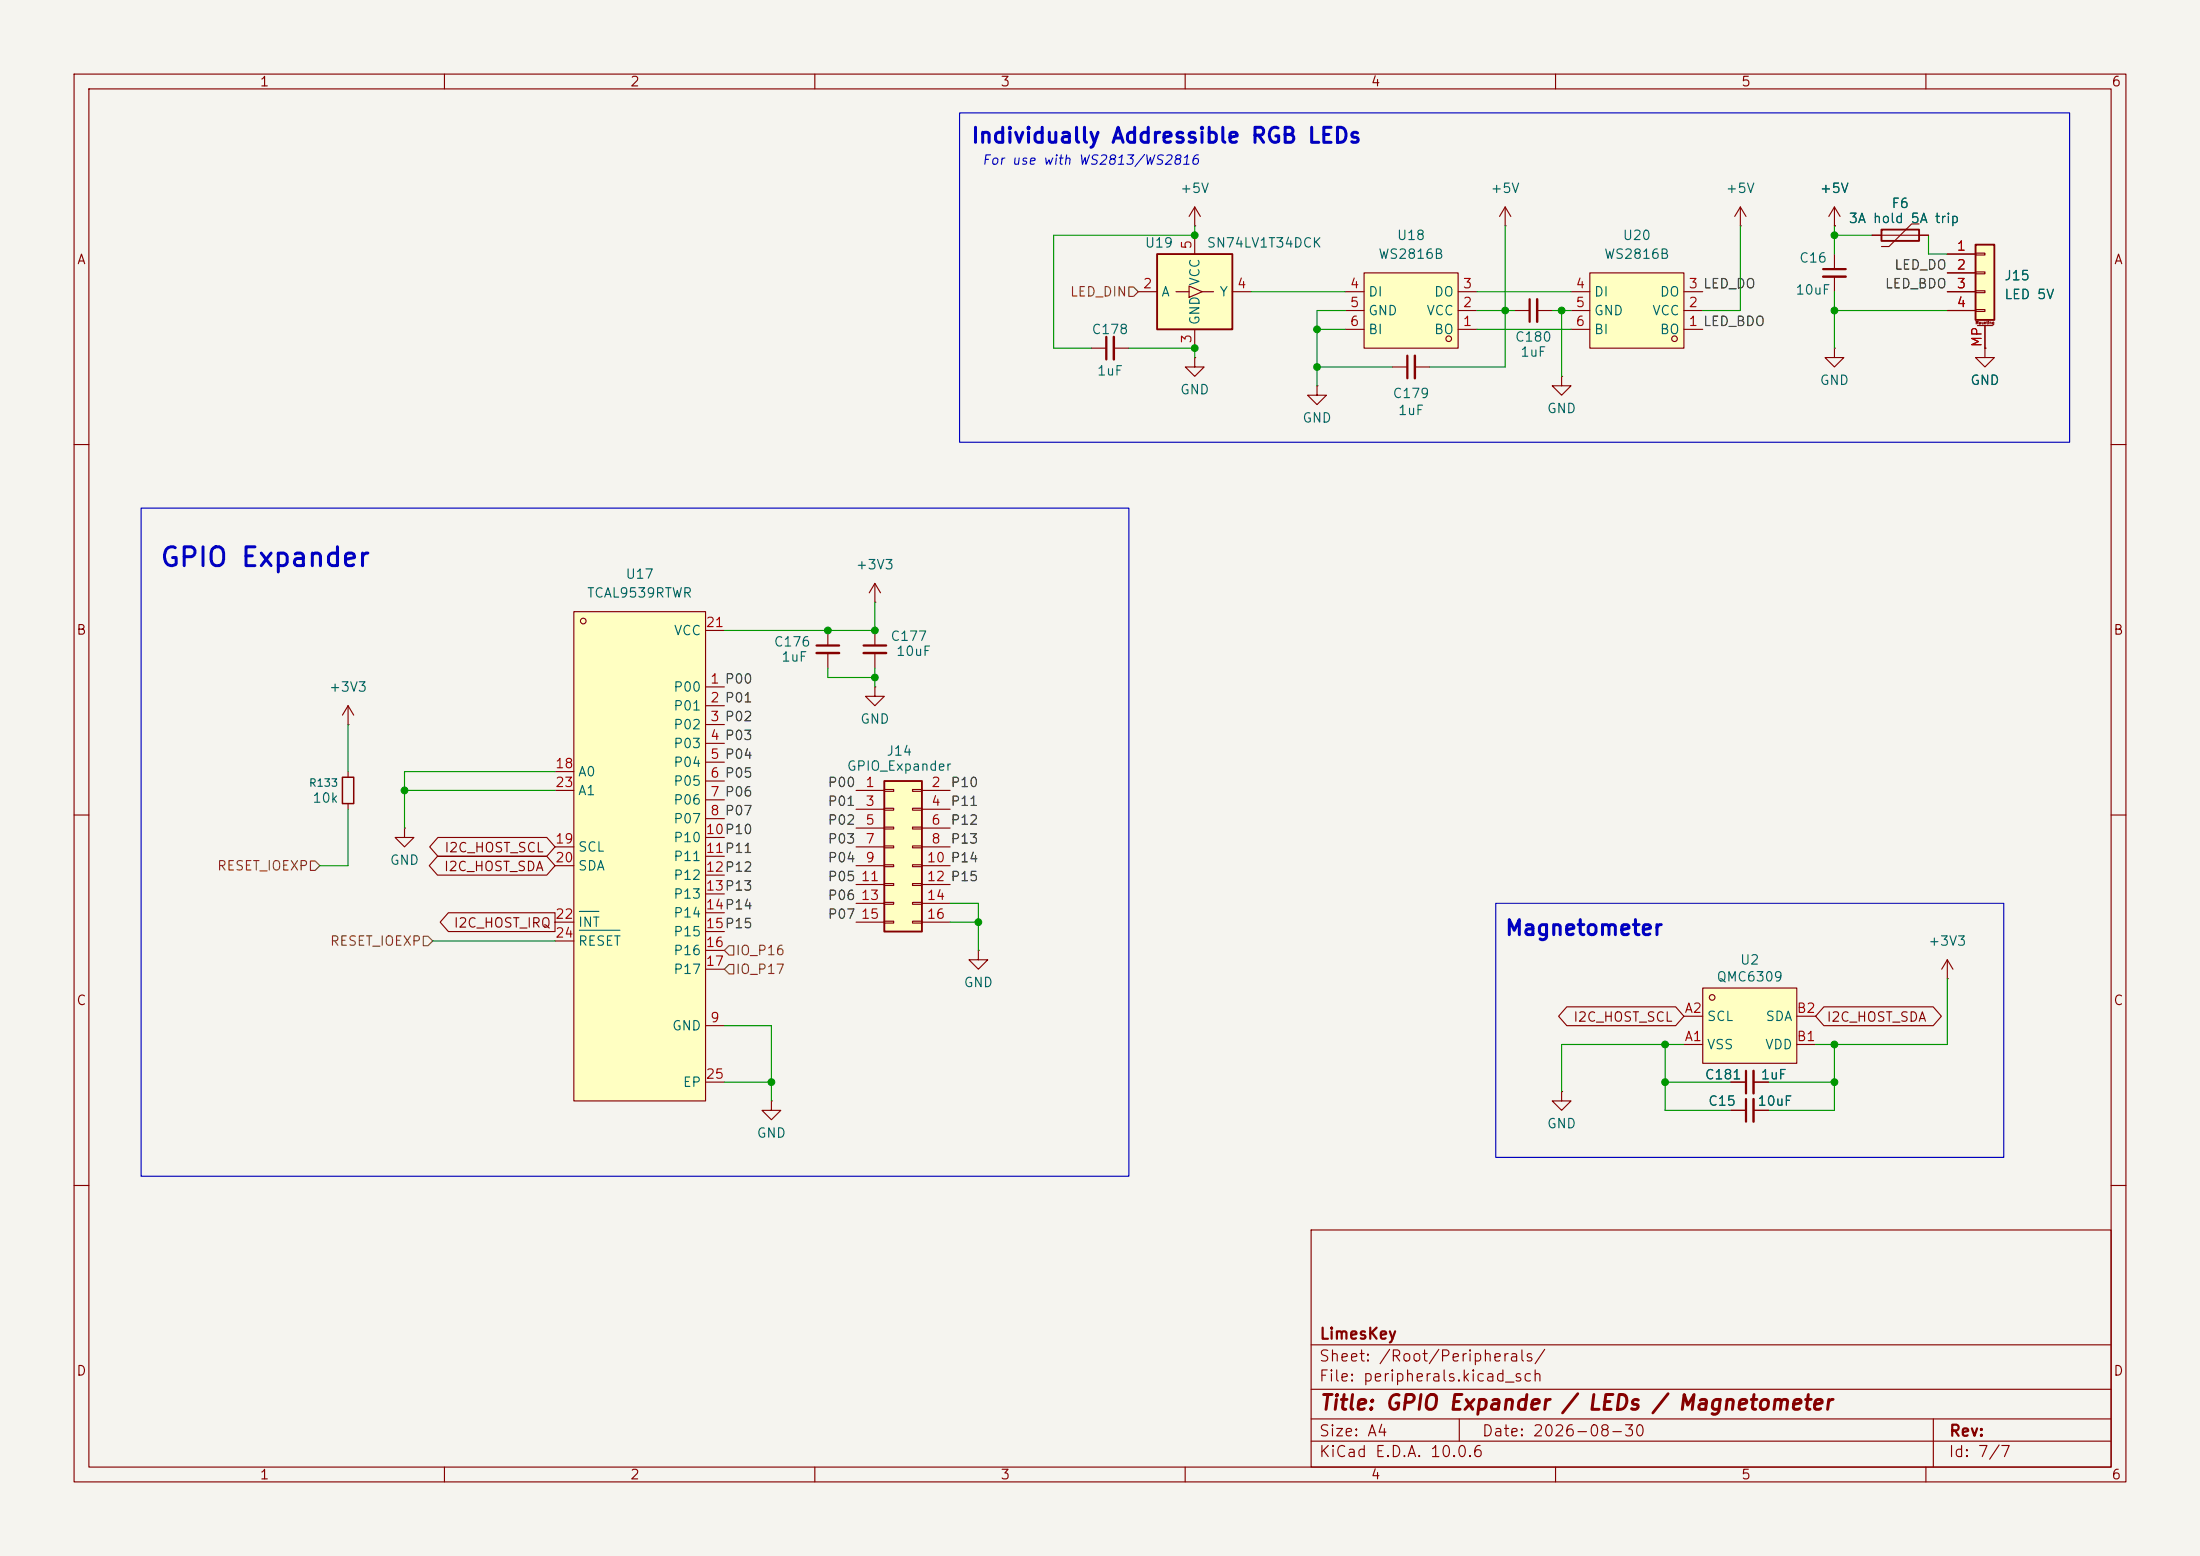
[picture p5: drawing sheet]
<svg xmlns="http://www.w3.org/2000/svg" width="297mm" height="210mm" viewBox="0 0 297 210" stroke-linecap="round" stroke-linejoin="round" font-family="sans-serif">
<path d="M0 0h297v210h-297z" fill="#f5f4ef" stroke="#f5f4ef" stroke-width=".14"/>
<g fill="none" stroke="#840000" stroke-width=".15">
<path d="M10 10h277v190h-277zM12 12h273v186h-273zM60 10v2M110 10v2M160 10v2M210 10v2M260 10v2M10 60h2M285 60h2M10 110h2M285 110h2M10 160h2"/>
<path d="M177 166h108v32h-108zM285 160h2M60 198v2M110 198v2M160 198v2M177 194.5h108M177 191.5h108M177 187.5h108M177 181.5h108M197 191.5v3M210 198v2M260 198v2"/>
<path d="M261 191.5v6.5"/>
</g>
<path d="M184.1 36.8h12.7v10.2h-12.7z" fill="#ffffc2"/>
<g fill="none" stroke="#840000" stroke-width=".15">
<path d="M161.3 30.5h.1M161.3 27.9l-.8 1.3M161.3 27.9l.8 1.3M161.3 27.9v2.6M181.6 39.4h2.5M184.1 36.8h12.7v10.2h-12.7zM196.8 39.4h2.6M147.3 47h2.1M150.4 47h2M161.3 48.3v1.2h1.3l-1.3 1.3-1.3-1.3h1.3M161.3 48.3h.1M181.6 44.5h2.5"/>
<path d="M181.6 41.9h2.5M196.8 44.5h2.6M196.8 41.9h2.6"/>
<circle cx="195.6" cy="45.7" r=".38"/>
</g>
<path d="M149.4 45.5v3" fill="none" stroke="#840000" stroke-width=".3"/>
<path d="M150.4 45.5v3" fill="none" stroke="#840000" stroke-width=".33"/>
<path d="M156.2 34.3h10.2v10.2h-10.2z" fill="#ffffc2"/>
<path d="M156.2 34.3h10.2v10.2h-10.2z" fill="none" stroke="#840000" stroke-width=".25"/>
<g fill="none" stroke="#840000" stroke-width=".15">
<path d="M153.7 39.4h2.5M158.7 39.4h1.8M160.5 38.6l1.8 .8-1.8 .7zM161.3 31.8v2.5M162.3 39.4h1.5M166.4 39.4h2.5M161.3 44.5v2.5M177.8 52.1v1.2h1.3l-1.3 1.3-1.3-1.3h1.3M177.8 52.1h.1M188 49.5h2M191 49.5h2M204.5 41.9h2"/>
<path d="M207.5 41.9h2M118.1 92.7v1.3h1.3l-1.3 1.3-1.3-1.3h1.3M118.1 92.7h.1M118.1 85.1v2M118.1 88.1v2.1M104.1 148.6v1.3h1.3l-1.3 1.2-1.2-1.2h1.2M104.1 148.6h.1"/>
</g>
<path d="M190 48v3.1M206.5 40.4v3M116.6 87.1h3" fill="none" stroke="#840000" stroke-width=".3"/>
<path d="M191 48v3.1M207.5 40.4v3M116.6 88.1h3" fill="none" stroke="#840000" stroke-width=".33"/>
<path d="M214.6 36.8h12.7v10.2h-12.7z" fill="#ffffc2"/>
<g fill="none" stroke="#840000" stroke-width=".15">
<path d="M212.1 39.4h2.5M214.6 36.8h12.7v10.2h-12.7zM227.3 39.4h2.6M247.6 34.3v2M247.6 37.3v2.1M212.1 44.5h2.5M212.1 41.9h2.5M227.3 44.5h2.6M227.3 41.9h2.6"/>
<circle cx="226.1" cy="45.7" r=".38"/>
</g>
<path d="M246.1 36.3h3.1" fill="none" stroke="#840000" stroke-width=".3"/>
<path d="M246.1 37.3h3.1" fill="none" stroke="#840000" stroke-width=".33"/>
<path d="M266.7 33h2.5v10.2h-2.5z" fill="#ffffc2"/>
<path d="M254 31h5.1v1.5h-5.1zM266.7 33h2.5v10.2h-2.5z" fill="none" stroke="#840000" stroke-width=".25"/>
<g fill="none" stroke="#840000" stroke-width=".15">
<path d="M247.6 30.5h.1M247.6 27.9l-.7 1.3M247.6 27.9l.8 1.3M247.6 27.9v2.6M252.7 31.8h7.6M259.1 30.2h-1l-3.1 3.1h-1M262.9 34.3h3.8M262.9 36.8h3.8M262.9 39.4h3.8M266.7 34.2h1.3v.2h-1.3zM266.7 36.7h1.3v.3h-1.3zM266.7 39.2h1.3v.3h-1.3z"/>
<path d="M262.9 41.9h3.8M266.7 41.8h1.3v.2h-1.3zM267 43.9h2M268 43.9v3.1M118.1 78.7l-.8 1.3M118.1 78.7l.8 1.3M118.1 78.7v2.6M111.8 85.1v2M111.8 88.1v2.1M118.1 81.3h.1"/>
</g>
<path d="M110.2 87.1h3.1" fill="none" stroke="#840000" stroke-width=".3"/>
<path d="M110.2 88.1h3.1" fill="none" stroke="#840000" stroke-width=".33"/>
<path d="M119.4 105.4h5.1v20.3h-5.1z" fill="#ffffc2"/>
<path d="M119.4 105.4h5.1v20.3h-5.1z" fill="none" stroke="#840000" stroke-width=".25"/>
<g fill="none" stroke="#840000" stroke-width=".15">
<path d="M210.8 50.8v1.3h1.3l-1.3 1.2-1.3-1.2h1.3M210.8 50.8h.1M247.6 47v1.3h1.3l-1.3 1.2-1.2-1.2h1.2M247.6 47h.1M268 47v1.3h1.2l-1.2 1.2-1.3-1.2h1.3M268 47h.1M115.6 106.7h3.8M115.6 109.2h3.8M115.6 111.8h3.8M115.6 114.3h3.8M115.6 116.8h3.8M115.6 119.4h3.8"/>
<path d="M119.4 106.6h1.2v.2h-1.2zM119.4 109.1h1.2v.2h-1.2zM119.4 111.6h1.2v.3h-1.2zM119.4 114.2h1.2v.2h-1.2zM119.4 116.7h1.2v.3h-1.2zM119.4 119.3h1.2v.2h-1.2zM123.2 106.6h1.3v.2h-1.3zM123.2 109.1h1.3v.2h-1.3zM123.2 111.6h1.3v.3h-1.3zM123.2 114.2h1.3v.2h-1.3zM123.2 116.7h1.3v.3h-1.3zM123.2 119.3h1.3v.2h-1.3z"/>
<path d="M124.5 106.7h3.8M124.5 109.2h3.8M124.5 111.8h3.8M124.5 114.3h3.8M124.5 116.8h3.8M124.5 119.4h3.8M115.6 121.9h3.8M115.6 124.5h3.8M119.4 121.8h1.2v.2h-1.2zM119.4 124.3h1.2v.3h-1.2zM123.2 121.8h1.3v.2h-1.3zM123.2 124.3h1.3v.3h-1.3z"/>
<path d="M124.5 121.9h3.8M124.5 124.5h3.8M262.9 132.1h.1M262.9 129.5l-.8 1.3M262.9 129.5l.8 1.3M262.9 129.5v2.6M210.8 147.3v1.3h1.3l-1.3 1.3-1.3-1.3h1.3M210.8 147.3h.1M233.7 146.1h2M233.7 149.9h2M236.7 146.1h2.1M236.7 149.9h2.1"/>
</g>
<path d="M235.7 144.5v3.1M235.7 148.3v3.1" fill="none" stroke="#840000" stroke-width=".3"/>
<path d="M236.7 144.5v3.1M236.7 148.3v3.1" fill="none" stroke="#840000" stroke-width=".33"/>
<path d="M229.9 133.4h12.7v10.1h-12.7z" fill="#ffffc2"/>
<g fill="none" stroke="#840000" stroke-width=".15">
<path d="M47 97.8h.1M47 95.3l-.8 1.2M47 95.3l.8 1.2M47 95.3v2.5M47 104.1v.8M47 108.5v.7M227.3 137.2h2.6M229.9 133.4h12.7v10.1h-12.7zM242.6 137.2h2.5M227.3 141h2.6M242.6 141h2.5"/>
<circle cx="231.1" cy="134.6" r=".38"/>
</g>
<path d="M46.2 104.9h1.6v3.6h-1.6z" fill="none" stroke="#840000" stroke-width=".2"/>
<path d="M77.5 82.6h17.7v66h-17.7z" fill="#ffffc2"/>
<g fill="none" stroke="#840000" stroke-width=".15">
<path d="M203.2 30.5h.1M203.2 27.9l-.8 1.3M203.2 27.9l.8 1.3M203.2 27.9v2.6M234.9 30.5h.1M234.9 27.9l-.7 1.3M234.9 27.9l.8 1.3M234.9 27.9v2.6M247.6 30.5h.1M252.7 31.8h1.3M259.1 31.8h1.2M262.9 34.3h3.8"/>
<path d="M262.9 36.8h3.8M262.9 39.4h3.8M262.9 41.9h3.8M268 47h.1M268 43.9v3.1M77.5 82.6h17.7v66h-17.7zM95.2 92.7h2.6M95.2 95.3h2.6M95.2 97.8h2.6M95.2 85.1h2.6M54.6 111.8v1.2h1.3l-1.3 1.3-1.3-1.3h1.3M54.6 111.8h.1"/>
<path d="M59.1 115.6h14.7l1.1 1.2-1.1 1.3h-14.7l-1.2-1.3zM59.1 113h14.7l1.1 1.3-1.1 1.3h-14.7l-1.1-1.3zM74.9 104.1h2.6M74.9 114.3h2.6M74.9 116.8h2.6M74.9 106.7h2.6M95.2 100.3h2.6M95.2 102.9h2.6M95.2 105.4h2.6M95.2 108h2.6M95.2 110.5h2.6M95.2 113h2.6"/>
<path d="M95.2 115.6h2.6M95.2 118.1h2.6M60.5 123.2h14.4v2.5h-14.4l-1.1-1.2zM74.9 124.5h2.6M74.9 127h2.6M95.2 138.4h2.6M95.2 120.7h2.6M95.2 123.2h2.6M95.2 125.7h2.6M95.2 128.3h2.6M95.2 130.8h2.6M132.1 128.3v1.2h1.2l-1.2 1.3-1.3-1.3h1.3"/>
<path d="M132.1 128.3h.1M211.5 135.9h14.7l1.1 1.3-1.1 1.2h-14.7l-1.1-1.2zM246.2 135.9h14.8l1.1 1.3-1.1 1.2h-14.8l-1.1-1.2zM95.2 146.1h2.6M233.7 146.1h2M233.7 149.9h2M236.7 146.1h2.1M236.7 149.9h2.1"/>
<circle cx="78.7" cy="83.8" r=".38"/>
</g>
<path d="M78.2 123h2.7M78.2 125.6h5.5" fill="none" stroke="#006464" stroke-width=".15"/>
<path d="M152.4 38.7h.6l.7 .7-.7 .6h-.6zM41.9 116.2h.6l.7 .6-.7 .7h-.6zM57.1 126.4h.7l.6 .6-.6 .6h-.7zM98.4 127.6h.7v1.3h-.7l-.6-.6zM98.4 130.2h.7v1.2h-.7l-.6-.6z" fill="none" stroke="#725600" stroke-width=".15"/>
<g fill="none" stroke="#009600" stroke-width=".15">
<path d="M161.3 30.5v1.3h-19.1v15.2h5.1M168.9 39.4h12.7M199.4 39.4h12.7M203.2 30.5v19h-10.2M234.9 30.5v11.4h-5M247.6 30.5v3.8M247.6 39.4v7.6M247.6 31.8h5.1M260.3 31.8v2.5h2.6M152.4 47h8.9v1.3M177.8 44.5h3.8M177.8 49.5h10.2"/>
<path d="M181.6 41.9h-3.8v10.2M199.4 44.5h12.7M199.4 41.9h5.1M209.5 41.9h2.6M210.8 41.9v8.9M247.6 41.9h15.3M47 97.8v6.3M111.8 90.2v1.2h6.3M118.1 81.3v3.8h-20.3M118.1 90.2v2.5M47 109.2v7.6h-3.8M54.6 106.7h20.3"/>
<path d="M74.9 104.1h-20.3v7.7M58.4 127h16.5M97.8 138.4h6.3v10.2M128.3 124.5h3.8M128.3 121.9h3.8v6.4M262.9 132.1v8.9h-17.8M97.8 146.1h6.3M224.8 146.1h8.9M224.8 141v8.9h8.9M227.3 141h-16.5v6.3M238.8 146.1h8.8M247.6 141v8.9h-8.8"/>
</g>
<path d="M129.5 15.2h149.9v44.5h-149.9zM19 68.6h133.4v90.2h-133.4zM201.9 121.9h68.6v34.3h-68.6z" fill="none" stroke="#0000c2" stroke-width=".15"/>
<g fill="#009600" stroke="#009600" stroke-width=".14">
<circle cx="203.2" cy="41.9" r=".46"/>
<circle cx="210.8" cy="41.9" r=".46"/>
<circle cx="247.6" cy="41.9" r=".46"/>
<circle cx="247.6" cy="31.8" r=".46"/>
<circle cx="54.6" cy="106.7" r=".46"/>
<circle cx="247.6" cy="141" r=".46"/>
<circle cx="247.6" cy="146.1" r=".46"/>
<circle cx="224.8" cy="146.1" r=".46"/>
<circle cx="224.8" cy="141" r=".46"/>
<circle cx="161.3" cy="47" r=".46"/>
<circle cx="118.1" cy="91.4" r=".46"/>
<circle cx="111.8" cy="85.1" r=".46"/>
<circle cx="118.1" cy="85.1" r=".46"/>
<circle cx="161.3" cy="31.8" r=".46"/>
<circle cx="177.8" cy="49.5" r=".46"/>
<circle cx="177.8" cy="44.5" r=".46"/>
<circle cx="132.1" cy="124.5" r=".46"/>
<circle cx="104.1" cy="146.1" r=".46"/>
</g>
<text font-size="2.5" fill="#0000c2" x="21.5" y="77.1">GPIO Expander</text>
<g font-size="2" fill="#0000c2">
<text x="131" y="19.8">Individually Addressible RGB LEDs</text>
<text x="203.1" y="126.8">Magnetometer</text>
</g>
<text font-size="2" fill="#840000" x="178" y="190.8">Title: GPIO Expander / LEDs / Magnetometer</text>
<g font-size="1.5" fill="#840000">
<text x="178" y="184.1">Sheet: /Root/Peripherals/</text>
<text x="178" y="181.1">LimesKey</text>
<text x="178" y="186.8">File: peripherals.kicad_sch</text>
<text x="178" y="197">KiCad E.D.A. 10.0.6</text>
<text x="178" y="194.2">Size: A4</text>
<text x="200" y="194.2">Date: 2026-08-30</text>
<text x="263" y="197">Id: 7/7</text>
<text x="263" y="194.2">Rev:</text>
</g>
<g font-size="1.3" fill="#840000">
<text x="35" y="12">1</text>
<text x="85" y="12">2</text>
<text x="135" y="12">3</text>
<text x="185" y="12">4</text>
<text x="235" y="12">5</text>
<text x="285" y="12">6</text>
<text x="10.3" y="36">A</text>
<text x="285.3" y="36">A</text>
<text x="10.2" y="86">B</text>
<text x="285.2" y="86">B</text>
<text x="59.8" y="117.9">I2C_HOST_SDA</text>
<text x="59.9" y="115.4">I2C_HOST_SCL</text>
<text x="61.2" y="125.5">I2C_HOST_IRQ</text>
<text x="10.2" y="136">C</text>
<text x="285.2" y="136">C</text>
<text x="212.3" y="138.2">I2C_HOST_SCL</text>
<text x="246.5" y="138.2">I2C_HOST_SDA</text>
<text x="10.2" y="186">D</text>
<text x="285.2" y="186">D</text>
<text x="35" y="200">1</text>
<text x="85" y="200">2</text>
<text x="135" y="200">3</text>
<text x="185" y="200">4</text>
<text x="235" y="200">5</text>
<text x="285" y="200">6</text>
</g>
<text font-size="1.3" fill="#0000c2" x="132.5" y="22.6">For use with WS2813/WS2816</text>
<g font-size="1.3" fill="#006464">
<text x="159.2" y="26.4">+5V</text>
<text x="201.1" y="26.4">+5V</text>
<text x="232.9" y="26.4">+5V</text>
<text x="245.6" y="26.4">+5V</text>
<text x="255.3" y="28.4">F6</text>
<text x="154.5" y="33.7">U19</text>
<text x="162.8" y="33.7">SN74LV1T34DCK</text>
<text x="186" y="35.3">WS2816B</text>
<text x="188.5" y="32.7">U18</text>
<text x="216.5" y="35.3">WS2816B</text>
<text x="219" y="32.7">U20</text>
<text x="242.8" y="35.8">C16</text>
<text x="249.5" y="30.4">3A hold 5A trip</text>
<text x="156.7" y="40.3">A</text>
<text x="162.3" y="38.7" transform="rotate(-90 162.3 38.7)">VCC</text>
<text x="164.5" y="40.3">Y</text>
<text x="184.6" y="40.3">DI</text>
<text x="193.5" y="40.3">DO</text>
<text x="215.1" y="40.3">DI</text>
<text x="224" y="40.3">DO</text>
<text x="242.3" y="40.1">10uF</text>
<text x="270.5" y="38.1">J15</text>
<text x="270.5" y="40.7">LED 5V</text>
<text x="147.3" y="45.4">C178</text>
<text x="162.3" y="44" transform="rotate(-90 162.3 44)">GND</text>
<text x="184.6" y="42.9">GND</text>
<text x="184.6" y="45.4">BI</text>
<text x="192.5" y="42.9">VCC</text>
<text x="193.5" y="45.4">BO</text>
<text x="204.4" y="46.4">C180</text>
<text x="215.1" y="42.9">GND</text>
<text x="215.1" y="45.4">BI</text>
<text x="223" y="42.9">VCC</text>
<text x="224" y="45.4">BO</text>
<text x="148" y="51">1uF</text>
<text x="159.2" y="53.5">GND</text>
<text x="205.2" y="48.5">1uF</text>
<text x="245.6" y="52.3">GND</text>
<text x="265.9" y="52.3">GND</text>
<text x="175.7" y="57.4">GND</text>
<text x="187.9" y="54">C179</text>
<text x="188.6" y="56.3">1uF</text>
<text x="208.8" y="56.1">GND</text>
<text x="115.4" y="77.2">+3V3</text>
<text x="79.2" y="81">TCAL9539RTWR</text>
<text x="84.4" y="78.4">U17</text>
<text x="90.9" y="86.1">VCC</text>
<text x="104.4" y="87.6">C176</text>
<text x="105.4" y="89.6">1uF</text>
<text x="120.1" y="86.8">C177</text>
<text x="120.9" y="88.8">10uF</text>
<text x="44.3" y="93.7">+3V3</text>
<text x="90.8" y="93.7">P00</text>
<text x="90.8" y="96.2">P01</text>
<text x="90.8" y="98.8">P02</text>
<text x="90.8" y="101.3">P03</text>
<text x="116" y="98">GND</text>
<text x="78" y="105.1">A0</text>
<text x="78" y="107.6">A1</text>
<text x="90.8" y="103.8">P04</text>
<text x="90.8" y="106.4">P05</text>
<text x="114.2" y="104.3">GPIO_Expander</text>
<text x="119.6" y="102.3">J14</text>
<text x="42.1" y="108.7">10k</text>
<text x="90.8" y="108.9">P06</text>
<text x="90.8" y="111.5">P07</text>
<text x="90.8" y="114">P10</text>
<text x="52.5" y="117">GND</text>
<text x="78" y="115.3">SCL</text>
<text x="78" y="117.8">SDA</text>
<text x="90.8" y="116.5">P11</text>
<text x="90.8" y="119.1">P12</text>
<text x="78" y="125.4">INT</text>
<text x="90.8" y="121.6">P13</text>
<text x="90.8" y="124.2">P14</text>
<text x="78" y="128">RESET</text>
<text x="90.8" y="126.7">P15</text>
<text x="90.8" y="129.2">P16</text>
<text x="90.8" y="131.8">P17</text>
<text x="234.8" y="130.5">U2</text>
<text x="260.2" y="128">+3V3</text>
<text x="130" y="133.6">GND</text>
<text x="231.6" y="132.8">QMC6309</text>
<text x="90.6" y="139.4">GND</text>
<text x="230.4" y="141.9">VSS</text>
<text x="230.4" y="138.1">SCL</text>
<text x="238.2" y="141.9">VDD</text>
<text x="238.3" y="138.1">SDA</text>
<text x="92.1" y="147">EP</text>
<text x="230.1" y="146">C181</text>
<text x="230.5" y="149.6">C15</text>
<text x="237.2" y="149.6">10uF</text>
<text x="237.6" y="146">1uF</text>
<text x="102.1" y="153.9">GND</text>
<text x="208.8" y="152.6">GND</text>
</g>
<g font-size="1.3" fill="#a90000">
<text x="161.2" y="33.8" transform="rotate(-90 161.2 33.8)">5</text>
<text x="264.1" y="34.2">1</text>
<text x="154.2" y="39.2">2</text>
<text x="166.9" y="39.2">4</text>
<text x="182.1" y="39.2">4</text>
<text x="182.1" y="41.8">5</text>
<text x="197.4" y="41.8">2</text>
<text x="197.4" y="39.2">3</text>
<text x="212.6" y="39.2">4</text>
<text x="212.6" y="41.8">5</text>
<text x="227.9" y="41.8">2</text>
<text x="227.9" y="39.2">3 LED_DO</text>
<text x="264.1" y="36.7">2</text>
<text x="264.1" y="39.2">3</text>
<text x="264.1" y="41.8">4</text>
<text x="161.2" y="46.5" transform="rotate(-90 161.2 46.5)">3</text>
<text x="182.1" y="44.3">6</text>
<text x="197.4" y="44.3">1</text>
<text x="212.6" y="44.3">6</text>
<text x="227.9" y="44.3">1 LED_BDO</text>
<text x="267.8" y="47" transform="rotate(-90 267.8 47)">MP</text>
<text x="95.2" y="85">21</text>
<text x="95.8" y="92.6">1 P00</text>
<text x="95.8" y="95.1">2 P01</text>
<text x="95.8" y="97.7">3 P02</text>
<text x="95.8" y="100.2">4 P03</text>
<text x="74.9" y="104">18</text>
<text x="74.9" y="106.5">23</text>
<text x="95.8" y="102.7">5 P04</text>
<text x="95.8" y="105.3">6 P05</text>
<text x="95.8" y="107.8">7 P06</text>
<text x="116.7" y="106.5">1</text>
<text x="125.6" y="106.5">2</text>
<text x="95.2" y="112.9">10P10</text>
<text x="95.8" y="110.4">8 P07</text>
<text x="116.7" y="109.1">3</text>
<text x="116.7" y="111.6">5</text>
<text x="125.6" y="109.1">4</text>
<text x="125.6" y="111.6">6</text>
<text x="74.9" y="114.2">19</text>
<text x="74.9" y="116.7">20</text>
<text x="95.2" y="115.4">11P11</text>
<text x="95.2" y="118">12P12</text>
<text x="116.1" y="119.2">11</text>
<text x="116.7" y="114.2">7</text>
<text x="116.7" y="116.7">9</text>
<text x="125" y="116.7">10 P14</text>
<text x="125" y="119.2">12 P15</text>
<text x="125.6" y="114.2">8</text>
<text x="74.9" y="124.3">22</text>
<text x="95.2" y="120.5">13P13</text>
<text x="95.2" y="123.1">14P14</text>
<text x="95.2" y="125.6">15P15</text>
<text x="116.1" y="121.8">13</text>
<text x="116.1" y="124.3">15</text>
<text x="125" y="121.8">14</text>
<text x="125" y="124.3">16</text>
<text x="74.9" y="126.9">24</text>
<text x="95.2" y="128.1">16</text>
<text x="95.2" y="130.7">17</text>
<text x="227.3" y="137">A2</text>
<text x="242.5" y="137">B2</text>
<text x="95.8" y="138.3">9</text>
<text x="227.3" y="140.8">A1</text>
<text x="242.5" y="140.8">B1</text>
<text x="95.2" y="145.9">25</text>
</g>
<g font-size="1.3" fill="#725600">
<text x="144.4" y="40.3">LED_DIN</text>
<text x="29.2" y="117.8">RESET_IOEXP</text>
<text x="44.5" y="128">RESET_IOEXP</text>
<text x="99.2" y="129.2">IO_P16</text>
<text x="99.2" y="131.8">IO_P17</text>
</g>
<g font-size="1.3" fill="#0f0f0f">
<text x="254.4" y="39.2">LED_BDO</text>
<text x="255.6" y="36.7">LED_DO</text>
<text x="111.7" y="106.6">P00</text>
<text x="128.2" y="106.6">P10</text>
<text x="111.7" y="111.6">P02</text>
<text x="111.7" y="109.1">P01</text>
<text x="128.2" y="109.1">P11</text>
<text x="128.2" y="111.6">P12</text>
<text x="111.7" y="119.3">P05</text>
<text x="111.7" y="116.7">P04</text>
<text x="111.7" y="114.2">P03</text>
<text x="128.2" y="114.2">P13</text>
<text x="111.7" y="124.3">P07</text>
<text x="111.7" y="121.8">P06</text>
</g>
<text font-size="1" fill="#006464" x="41.6" y="106.4">R133</text>
<text font-size=".4" fill="#840000" x="266.7" y="43.8">Mounting</text>
</svg>
